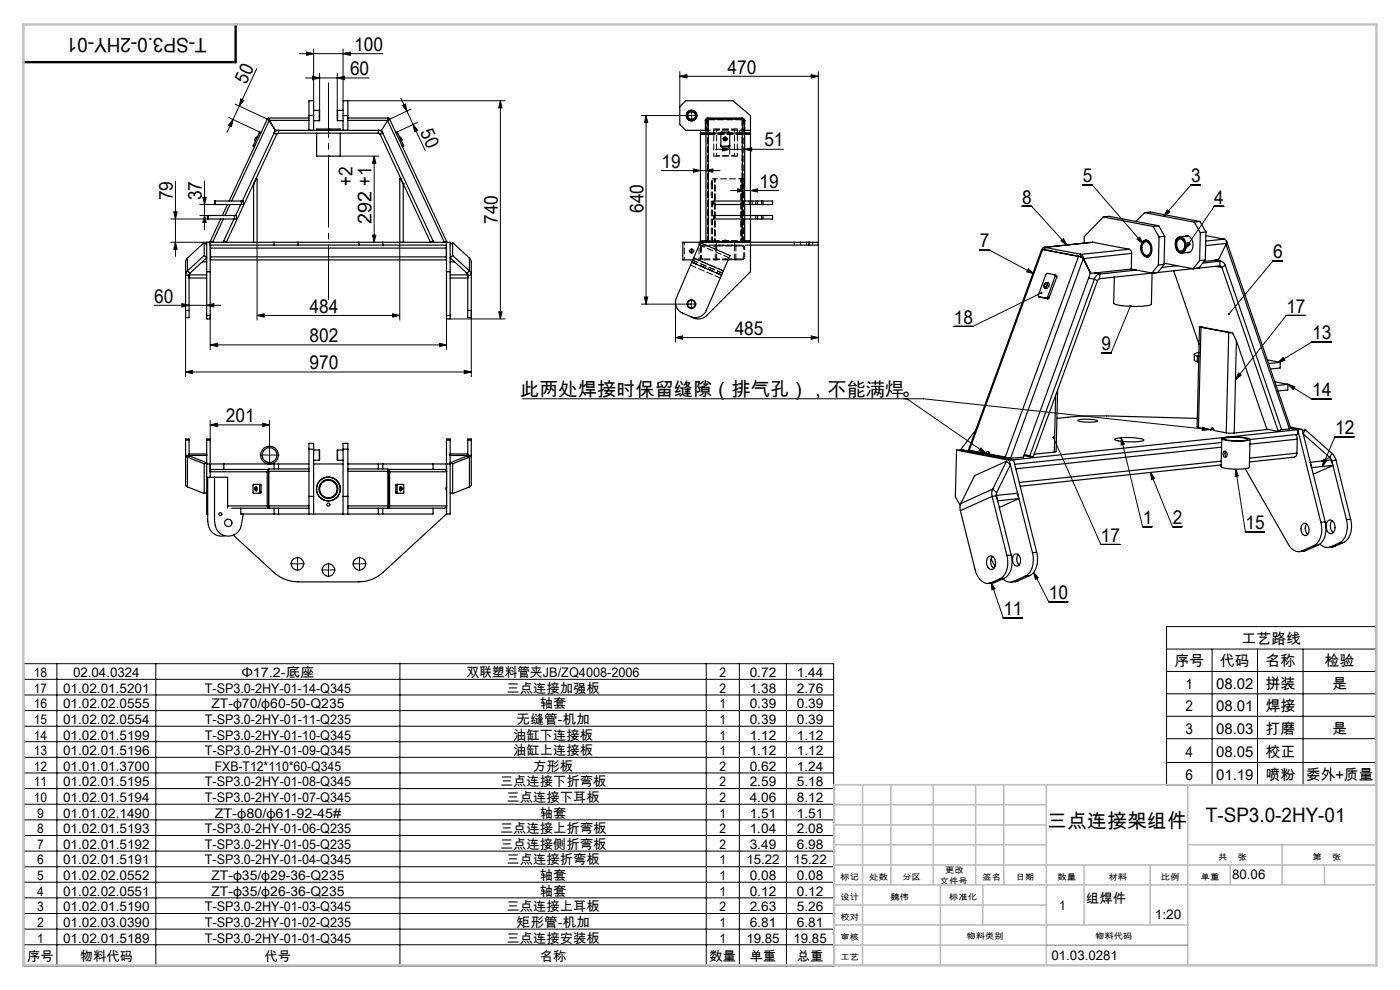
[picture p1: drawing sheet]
<svg xmlns="http://www.w3.org/2000/svg" width="297mm" height="210mm" viewBox="0 0 297 210" stroke-linecap="round" stroke-linejoin="round" font-family="sans-serif">
<g fill="none" stroke="#000" stroke-width=".21">
<path d="M54.5 14.6l-6.3 13.5M63.5 11.4h17.7M64.8 16.5h13.5M65.1 11l1.4 .4-1.4 .3zM66.3 16.2l1.5 .3-1.5 .4zM66.5 10.4v11M67.8 15.5v8M71.5 16.5l1.6-.3v.7zM71.5 15.5v8M72.8 11.4l1.5-.4v.7zM72.8 10.4v11M144.2 16.2l1.5-.4v.7z"/>
<path d="M144.2 15.2v7.4M144.2 16.2h29.4M172.1 15.8l1.5 .4-1.5 .3zM173.6 15.2v36.2M37.2 38.4v16M43.4 38.4v10.3M48.5 24.9l6.6 3.1M49.4 25.4l-.3 1.5-.6-.3zM49.9 22.1l6.8 3.2M51.1 21l.6 .3-.9 1.2zM72.2 33.1h8.2M73.8 21.4h33.3"/>
<path d="M79.4 33.1v18.3M79.4 33.1l.3 1.5h-.7zM85.1 20.8l1.2 2.8M85.4 22.4l.6-.3 .3 1.5zM86.3 23.6l1.3 2.8M87.2 23.1l-4.5 2.2M87.6 26.4l1 1.2-.7 .3zM87.6 26.4l2.6 5.6M88.5 26l-4.3 2M106.2 21.4l.3 1.5h-.7zM106.2 21.4v46.3M136.1 24.5h10.8"/>
<path d="M137.1 24.5l.3 1.5h-.7zM137.1 24.5v40M140.3 36.2h12.5M146.7 24.4v.3M147.1 35.8l1.5 .4-1.5 .3zM149.8 36.2l1.4-.4v.7zM151.8 31.7h14.4M153.3 31.3l1.5 .4-1.5 .3zM154.8 30.8v1.9M158 31.7l1.5-.4v.7zM229.7 39.2h2l10.8 12.5M254.7 39.2h-2l-5.8 6.7"/>
<path d="M36.2 46.5h7.9M36.2 51.4h8.4M36.9 44.9h.7l-.4 1.6zM37.2 51.4l.4 1.5h-.7zM42.4 43.4h3.1M42.4 45.7h1.7M43 41.9h.7l-.3 1.5zM43.4 45.7l.3 1.5h-.7zM54.5 51.4v16.5M79 49.9h.7l-.3 1.5zM84.8 51.4v16.5M146.5 53.3h.4"/>
<path d="M146.7 53.1v.3M155 40.4h10.2M156.5 40.1l1.5 .3-1.5 .3zM159.2 40.4l1.5-.3v.6zM173.6 52v20.6M207.8 53h2l9.5 5.1M216.8 43.8h2.1l7.4 8.2M218.2 57l1.1 1.1-1.5-.4zM225.1 51.1l.5-.5 .7 1.4zM241.2 50.8l.6-.5 .7 1.4zM247.6 44.5l.5 .5-1.2 .9zM252 51.4l.5 .4-1.1 1z"/>
<path d="M259.6 43.8h-2l-6.2 9M272.1 55.4h-2.1l-9.3 11.2M32.7 64.8h14.1M38.6 64.4l1.5 .4-1.5 .3zM39.4 78.9l1.5-.3v.7zM39.4 65.9v14M39.4 78.9h60.6M43.9 64.8l1.5-.4v.7zM44.6 73.2l1.5-.4v.7zM44.6 66.9v7.3M44.6 73.2h50.1M54.5 66.9l1.6-.3v.7z"/>
<path d="M54.5 66.9h30.3M83.3 66.6l1.5 .3-1.5 .4zM93.2 72.8l1.5 .4-1.5 .3zM94.7 66.9v7.3M95.5 67.7h11.6M98.5 78.6l1.5 .3-1.5 .4zM100 65.9v14M105.8 66.1h.7l-.3 1.6zM136.1 64.5h10.7M136.7 63h.7l-.3 1.5zM143.3 71.6l1.5-.3v.7zM143.3 64.1v8.5"/>
<path d="M143.3 71.6h30.3M146.6 64.3v.4M172.1 71.3l1.5 .3-1.5 .4zM220.9 62.1l-14.5 7.1h-4.1M239.8 64.9l-4.1 10h-2.1M262.7 79.1l.6 .5-1.2 .9zM271.1 76.9l1.1-1.1 .4 .6zM276.9 66.9h-4l-10.8 13.6M282.4 72.5h-4.1l-7.2 4.4M44.6 90.1l1.5-.3v.7zM44.6 89.1v4.2M44.6 90.1h12.6"/>
<path d="M55.7 89.8l1.5 .3-1.5 .4zM57 96.5h.3M57.2 89.1v5.4M57.2 96.4v.3M110.8 84.6h85.1l60.6 6.5M192.4 84.6l16.7 11.6M208.1 95l1 1.2-1.4-.6zM223.4 92.8l10.1 22.7h4.1M237.8 92.8l.7 1.4-.7 .2zM237.8 92.8l4.6 18.9h2M255.1 90.6l1.4 .5-1.5 .2zM262.1 99.5l.6 1.5-.7 .1z"/>
<path d="M262.1 99.5l2.1 13.3h4.1M273.2 81.5l1.5 .5-.4 .6zM273.2 81.5l5.1 3.2h4.1M280.8 97.4l.6 .3-.9 1.2zM287.3 92.6h-4.1l-2.7 6.3M62.9 119.6h.4M63.1 119.4v.4M76.1 119.6h.3M76.2 119.4v.4M244.1 100.2l.8 1.3-.6 .2zM244.1 100.2l4.6 11.5h2.1M69.5 120.9h.3"/>
<path d="M69.7 120.7v.4M210.3 123.6l.8 1.3-.7 .2zM210.3 123.6l2.5 7.4h4.1M219.3 121.4l1 1.2-.7 .3zM219.3 121.4l3.2 6.2h4M247.5 132.9h44.4v33.6h-44.4zM247.5 137.7h44.4M257.1 137.7v28.8M266.8 137.7v28.8M276.4 137.7v28.8M5 140.8h171.8v64.1h-171.8zM5 144.1h171.8"/>
<path d="M5 147.4h171.8M5 150.7h171.8M5 154h171.8M5 157.3h171.8M12.1 140.8v64.1M33.1 140.8v64.1M84.8 140.8v64.1M149.8 140.8v64.1M156.8 140.8v64.1M166.8 140.8v64.1M247.5 142.4h44.4M247.5 147.2h44.4"/>
<path d="M247.5 151.9h44.4M247.5 156.7h44.4M5 160.6h171.8M5 164h171.8M5 167.3h171.8M5 170.6h171.8M5 173.9h171.8M5 177.2h171.8M247.5 161.7h44.4M5 180.5h171.8M5 183.9h171.8M5 187.1h171.8"/>
<path d="M5 190.5h171.8M5 193.8h171.8M5 197.1h171.8M5 200.4h171.8"/>
</g>
<g fill="none" stroke="#000" stroke-width=".21" stroke-dasharray="15.2 1.3 1.3 1.3">
<path d="M146.4 24.5h-.7M146.7 24.2v-.7M146.7 24.8v.7M147 24.5h.8M146.4 53.2h-.2M146.7 52.9v-.2M146.7 53.6v.2M147 53.2h.3M146.4 64.5h-.8M146.7 64.2v-.8M146.7 64.8v.8M147 64.5h.7"/>
<path d="M56.9 96.5h-1.7M57.2 96.2v-1.7M57.2 96.8v1.8M57.5 96.5h1.7M62.8 119.6h-1.2M63.1 119.3v-1.2M63.1 119.9v1.2M63.4 119.6h1.2M76 119.6h-1.2M76.3 119.3v-1.2M76.3 119.9v1.2M76.6 119.6h1.1"/>
<path d="M69.4 120.9h-1.2M69.7 120.6v-1.2M69.7 121.2v1.2M70 120.9h1.2"/>
</g>
<path d="M69.7 63.6v-46" fill="none" stroke="#000" stroke-width=".21" stroke-dasharray="15.2 1.3 1.3 1.3" stroke-dashoffset="3.7"/>
<path d="M50 5.2v8h-45" fill="none" stroke="#000" stroke-width=".5"/>
<g fill="none" stroke="#c0c0c0" stroke-width=".35">
<path d="M177 179.2h45M177 175h45M177 170.7h45M183 166.5v38.2M189 166.5v21.2M198 166.5v21.2M207 166.5v21.2M213 166.5v21.2M222 166.5v38.3M252 179.2h40M252 166.5v38.3M272 179.2v8.5"/>
<path d="M292 166.5h-115v38.3M177 183.5h115M177 196.2h75M177 192h45M177 187.7h115M199.5 187.7v17.1M208.5 187.7v8.5M230 183.5v12.7M244 183.5v12.7M261 183.5v4.2M281 183.5v4.2M177 200.5h45"/>
</g>
<path d="M5 5.2h287v199.6h-287z" fill="none" stroke="#c0c0c0" stroke-width=".5"/>
<path d="M222 200.5h30" fill="none" stroke="#8000ff" stroke-width=".21"/>
<g fill="#000">
<path d="M66.3 16.2l1.5 .3-1.5 .4zM71.5 16.5l1.6-.3v.7z"/>
<path d="M49.4 25.4l-.3 1.5-.6-.3zM51.1 21l.6 .3-.9 1.2z"/>
<path d="M85.4 22.4l.6-.3 .3 1.5zM87.6 26.4l1 1.2-.7 .3z"/>
<path d="M43 41.9h.7l-.3 1.5zM43.4 45.7l.3 1.5h-.7zM36.9 44.9h.7l-.4 1.6zM37.2 51.4l.4 1.5h-.7zM79.4 33.1l.3 1.5h-.7zM79 49.9h.7l-.3 1.5z"/>
<path d="M39.4 78.9l1.5-.3v.7zM98.5 78.6l1.5 .3-1.5 .4z"/>
<path d="M38.6 64.4l1.5 .4-1.5 .3zM43.9 64.8l1.5-.4v.7zM44.6 73.2l1.5-.4v.7zM93.2 72.8l1.5 .4-1.5 .3zM65.1 11l1.4 .4-1.4 .3zM72.8 11.4l1.5-.4v.7zM156.5 40.1l1.5 .3-1.5 .3zM159.2 40.4l1.5-.3v.6zM153.3 31.3l1.5 .4-1.5 .3zM158 31.7l1.5-.4v.7zM144.2 16.2l1.5-.4v.7zM172.1 15.8l1.5 .4-1.5 .3zM44.6 90.1l1.5-.3v.7zM55.7 89.8l1.5 .3-1.5 .4z"/>
<path d="M54.5 66.9l1.6-.3v.7zM83.3 66.6l1.5 .3-1.5 .4z"/>
<path d="M105.8 66.1h.7l-.3 1.6zM106.2 21.4l.3 1.5h-.7zM136.7 63h.7l-.3 1.5zM137.1 24.5l.3 1.5h-.7z"/>
<path d="M172.1 71.3l1.5 .3-1.5 .4zM143.3 71.6l1.5-.3v.7zM149.8 36.2l1.4-.4v.7zM147.1 35.8l1.5 .4-1.5 .3z"/>
<path d="M210.3 123.6l.8 1.3-.7 .2zM219.3 121.4l1 1.2-.7 .3zM223.2 92.6a.24 .24 0 0 0 .1 .4 .24 .24 0 0 0 .4-.2 .24 .24 0 0 0-.4-.2l.1 .2-.1-.2zM262.1 99.5l.6 1.5-.7 .1zM247.6 44.5l.5 .5-1.2 .9zM252 51.4l.5 .4-1.1 1zM241.2 50.8l.6-.5 .7 1.4zM239.6 64.7a.23 .23 0 0 0 .1 .4 .23 .23 0 0 0 .3-.1 .23 .23 0 0 0-.1-.3l-.1 .2 .1-.2zM225.1 51.1l.5-.5 .7 1.4zM218.2 57l1.1 1.1-1.5-.4zM262.7 79.1l.6 .5-1.2 .9zM271.1 76.9l1.1-1.1 .4 .6zM273.2 81.5l1.5 .5-.4 .6zM244.1 100.2l.8 1.3-.6 .2zM237.8 92.8l.7 1.4-.7 .2zM220.8 61.9l-.1 .1a.24 .24 0 0 0 .2 .3 .24 .24 0 0 0 .3-.3l-.3 .1 .3-.1-.2-.1zM260.6 66.5l-.1 .2 .1 .1 .1-.2-.1 .2a.23 .23 0 0 0 .3-.2 .23 .23 0 0 0-.3-.1zM280.8 97.4l.6 .3-.9 1.2zM208.1 95l1 1.2-1.4-.6zM255.1 90.6l1.4 .5-1.5 .2z"/>
</g>
<g fill="none" stroke="#000" stroke-width=".25">
<path d="M53.8 30.8l-.1 .2 .3 .1M53.8 30.8l.2 .2M53.8 39h.1M53.8 39v12.4M54.3 38h.1M54.3 38l-.5 1M54.3 38h.2v13.4M54.6 29.1a.52 .52 0 0 0-.5 .6l.1 .2M55 28.2l-1.2 2.6M55 28.2l.3 .1M55.4 28.1l-.3-.1-.1 .2M56.7 25.3l.4 .3"/>
<path d="M57 25v.4M57 25l.1 .5M57 25.4v.1M57 25.4h.1M57 25h8.5M57.1 25.5h.1M57.1 25.5v.1M57.1 25.5h8.4M57.1 25.6h.1M57.1 25.6l-.4-.3-8.1 17.3M57.1 25.6l-8 17M57.1 25.6l1.3 2"/>
<path d="M58.1 28.2a.96 .96 0 0 1 1-.6v.6M58.1 28.2l-6.7 14.4M58.1 28.2l.6 .3M58.4 27.6h22.5M58.4 27.6l-.3 .6M58.7 28.5l-10.7 22.8M59.1 28.2l-.4 .3M59.1 28.2h21.2M65.5 27.6v-6.2h1v6.2M65.5 24.5h1M66.5 25.6h1.2M66.5 23.4h1.2"/>
<path d="M67.2 28.2v4.9h5v-4.9M67.2 27.6v-.2h5v.2M67.7 23.4v2.2M71.6 23.4v2.2M71.6 25.6h1.2M71.6 23.4h1.2M72.8 27.6v-6.2h1v6.2M72.8 24.5h1M73.8 25.5h8.5M73.8 25h8.5M80.3 28.2l.3 .3M80.3 28.2v-.6a.96 .96 0 0 1 .9 .6"/>
<path d="M80.6 28.5l10.7 22.8M80.9 27.6l.3 .6M81.2 28.2l-.6 .3M81.2 28.2l10.7 22.9M82.2 25.6l-1.3 2M82.2 25.6h.1M82.2 25.6l12.1 25.8M82.3 25.5h.1M82.3 25.5l-.1 .1M82.3 25v.4M82.3 25v.5M82.3 25.4v.1"/>
<path d="M82.3 25.4h.1M82.6 25.3l-.4 .3M82.6 25.3h.1M82.7 25.3l-.5 .3M82.7 25.3l12.1 26-.5 .1M84 28.1l.2-.1 .1 .2M84.3 28.2l-.2 .1M84.3 28.2l1.3 2.6M84.8 29.1l.2 .1 .3 .5-.2 .2M85 38l.5 1M85 38h-.2v13.4M85 38h.1"/>
<path d="M85.5 39h.1M85.5 39v12.4M85.6 30.8l.1 .2-.3 .1M85.6 30.8l-.3 .2M148.6 27.6v.6M148.6 28.2h1.2M148.6 28.2v23.1h1.2M149.6 25.5v.1M149.6 25.6h.2M149.6 25.5h.2M149.6 25.6v2M149.8 27.6h-4.3l-1.3-1.2v-3.8l1.3-1.2h10l3.7 3.1v3.1"/>
<path d="M150.1 25l-.3 .2-.2 .3M150.1 25h.1M150.1 25v.3M150.2 25h7.2M150.2 25l.1 26.4M152.9 30.8l.2 .2M153.1 31.1l-.2-.1 .1-3h1.7l.1 .1v2.9l-.2 .1M153.1 31v.1M153.1 31h1.5M153.1 31.1h1.5M153.6 29.5h.5M154.6 31v.1"/>
<path d="M154.8 30.8l-.2 .2M157.4 25h.1M157.4 25v.3M157.5 25l.3 .2 .2 .4M157.5 25v17.6M158 25.6l-.4-.3h-7.5l-.3 .2v25.9l.5-.2M158 27.6h1.2M158 28.2h1.2M158 25.6v17M159.2 27.6v.6M159.2 28.2v14.4M39.8 54.7l-.4 .7v10.5"/>
<path d="M39.8 57.5l-.4 .5v.4h.7l.2-.4M39.8 54.7v2.8M39.8 57.5l.5 .5M40.1 59h3.8M42.9 55.6h1M43.3 54.2l.6 .5-3.6 3.3M43.3 51.5v2.7M43.3 51.5l.6 .5M43.3 54.2l-3.5 3.3M43.3 51.5l-3.5 3.2M43.9 58.3h-3.8v7.6M43.9 57.6h.7"/>
<path d="M44.2 46.5h5.5M44.2 45.7h5.5M44.2 45.7v.8M44.2 45.7h-.1v.8h.1M44.6 51.3l.5 .1M44.6 51.4v15.5M44.6 51.3h.1M44.6 52h13.5M44.6 51.3l.3 .1zM44.7 54.5v.6h50v-.6M44.7 52v.6M44.7 54.5h50"/>
<path d="M44.7 52.6h50M44.7 52.6v1.9M45.1 51.4h.1M45.6 43.4h5.6M45.6 42.6h5.6M45.6 42.6v.8M45.6 42.6h-.1v.8h.1M46.8 46.5l-2.2 4.8M47.4 46.5l-2.3 4.9M47.5 51.1l-.2 .3M47.5 51.1l.5 .2M48 51.3v.1"/>
<path d="M48.3 43.4l-1.1 2.3M48.8 43.4l-1.1 2.3M49.6 46.5l-2.1 4.6M49.7 45.7v.8M49.7 45.7h.5v.8h-.5M51.1 43.4l-1.1 2.3M51.2 42.6v.8M51.2 42.6h.4v.8h-.4M58.1 51.4h5.1M58.1 52h5.1M58.1 51.4h-14.2v15.5M58.1 51.4v.6"/>
<path d="M63.2 51.4h12.9M63.2 51.4v.6M63.2 52h12.9M76.1 51.4h5.1M76.1 52h5.1M76.1 51.4v.6M81.2 51.4h14.3v15.5M81.2 52h13.5M81.2 51.4v.6M91.3 51.3v.1M91.9 51.1l.1 .3M91.9 51.1l-.6 .2"/>
<path d="M94.3 51.4h.1M94.7 52v.6M94.7 52.6v1.9M94.7 51.3l-.2 .1M94.7 57.6h.8M94.7 51.4v15.5M95.5 58.3h3.7v7.6M95.5 55.6h.9M95.5 59h3.7M96 54.2l-.5 .5 3.6 3.3M96 54.2l3.6 3.3M96 51.5v2.7"/>
<path d="M96 51.5l3.6 3.2M96 51.5l-.5 .5M99.6 57.5l.4 .9h-.8l-.1-.4M99.6 54.7l.4 .8v10.4M99.6 57.5l-.5 .5M99.6 54.7v2.8M146.8 55.6l-3.3 7.5a2.48 2.48 0 0 0 1.3 3.3l1.7 .8M146.8 55.6l6.3 2.8M147.1 54.7l-.3 .9M147.1 54.7l6.4 2.8M148.6 51.5l6.3 2.7-1.4 3.3M148.6 51.5l-1.5 3.2"/>
<path d="M148.6 51.4h-3.7v3.7h2.1M148.6 51.4h23M148.6 51.4v.1M148.6 51.1h1.2M150.2 51.4h-.1M150.3 51.2h3.2M150.3 51.2v.2M150.3 51.4h7.1M150.9 51.4h.1M151.1 51.4h.1M151.6 51.4h.1M153.1 58.4l-3.3 7.5a2.48 2.48 0 0 1-3.3 1.3"/>
<path d="M153.5 57.5l-.4 .9M153.5 51.2l.1-.1a.31 .31 0 0 1 .3-.2 .31 .31 0 0 1 .3 .3M153.5 51.2l.1 .1a.31 .31 0 0 1 .3-.2 .31 .31 0 0 1 .3 .3v-.2M154.1 51.3v.1M154.2 51.2h3.2M154.7 51.4h.1M157.2 51.4h.1M157.4 51.2l.6 .2M157.4 51.4h.1M157.4 51.2v.2M157.5 51.4h.1M157.5 43.4v2.3"/>
<path d="M157.5 46.5v4.9M158 51.4h.1M158 43.4v2.3M158 46.5v4.9M158 51.1h1.2M159.2 51.4v6.2l-9.3 9.3a2.6 2.6 0 0 1-3.4 .3M159.2 52h12.4M159.2 43.4v2.3M159.2 46.5v4.8h-1.2M160.7 42.6v.8M160.7 45.7v.8M161.6 45.7h2.3v.8h-2.3"/>
<path d="M161.6 42.6h2.3v.8h-2.3M161.6 45.7h-10.2v.8h10.2M161.6 42.6h-10.2v.8h10.2M161.6 42.6v.8M161.6 45.7v.8M171.6 51.4h2v.6h-2M171.6 51.4v.6M221.2 52.9h-.2l-15.6 42.6h.2M221.2 52.9l-15.6 42.6M221.2 52.9h.1M221.2 52.9l7.6 1.5M221.5 53h.1"/>
<path d="M221.5 52.5h.2M221.5 53h.2M221.5 52.5h-.2l-.2 .4M221.5 52.5v.5M221.7 52.5l7.5 1.4M221.7 52.5v.5M221.7 53l7.1 1.4M222.2 53.1h.2M223.7 58.3l-1.7-.2-1.8 4.5 .2 .3M223.7 58.3l.1 .3M223.8 58.3l.4 .2v.3M223.8 58.6l-1.6 4.4"/>
<path d="M223.8 58.6l.4 .2M224.2 58.8l-1.6 4.3M228.8 54.4l1 .5M228.8 54.4l-15.5 42.6M229.1 54.4h.1M229.2 53.9l.1 .1M229.2 53.9v.5M229.2 54.4v.1M229.2 54.5l.2 .1M229.3 54l.4 .2 .2 .6M229.3 54l-.1 .5M229.7 54.8h.2"/>
<path d="M229.8 54.9l-15.4 42.3-1.1-.2M229.8 54.9h.1M229.9 54.8v.2M229.9 55l1.5 3M229.9 55h-.1l1.5 3M230.9 59l1.3 .2M231.3 58l-14.2 39-2.7 .2-.8-.1M231.3 58h.1M231.7 51.4h.1M231.8 51.4l-10.4 1.1M231.8 51.4l7.8 1.5M232.2 59.2l-13.7 37.5"/>
<path d="M232.2 59.2l.6 .3M232.2 57.9l1.1 .2M232.8 59.5l-13.7 37.5M233.3 59.1l-.5 .4M233.3 58.1a1.39 1.39 0 0 0-1.1 1.1M233.3 58.1v1M234.1 46l10.5 2M234.1 46l-4.1 4.2v1.4M234.1 46l1.2-.1 10.5 2M239.6 52.9l.4 .4 .1 .5M239.6 52.9l-10.3 1.1M240 57.1l-8.6 .9"/>
<path d="M240 57.1l4.4 .8M240.1 53.8l-10.2 1M240.1 53.8l-.1 3.3M241.1 57.3l-7.8 .8M242.2 52h.1M242.4 53.7a1.01 1.01 0 0 0 1.5 .5M242.4 53.6v.1M242.6 51.1a1.35 1.35 0 0 1 1.8 1.5 1.44 1.44 0 0 1-1.3 1.9 2.2 2.2 0 0 1-.5-3.4zM242.6 51.5a1.01 1.01 0 0 1 1.5 .9 1.16 1.16 0 0 1-1.1 1.7 1.87 1.87 0 0 1-.4-2.6zM242.7 51.2a1.14 1.14 0 0 1 1.5 1.1 1.45 1.45 0 0 1-1 2.1 1.95 1.95 0 0 1-.5-3.2zM242.8 45.1l10.6 2M242.8 45.1l-1.8 1.9"/>
<path d="M242.8 45.1l1.2-.1 10.6 2M243.1 51h.2M243.6 51.1a.96 .96 0 0 0-1.4 .9M243.7 54.4l-.2 .1M244.4 57.9l-.1 6.6a5.7 5.7 0 0 1-3.5 .5 9.5 9.5 0 0 1-4.5-.7l.1-5.5M244.6 48l1.3 2.3M245.7 56.2l-1.3 1.7M245.8 47.9l1.3 2.2M245.8 47.9l-1.2 .1M245.9 50.3l-.2 5.9M246.9 56.1l-1.2 .1M246.9 56.1l-1.3 1.7-1.2 .1"/>
<path d="M247 55.8l6.1 1.2M247.1 50.1l-1.2 .2M247.1 50.1l-.2 6M249 57.5l5.4 15.6M249.4 51.3a1.04 1.04 0 0 1 1-1.1 1.04 1.04 0 0 1 1.1 1 1.68 1.68 0 0 1-.9 2.5 1.26 1.26 0 0 1-1-.8M249.8 50.5a1.09 1.09 0 0 1 1.6 1 1.44 1.44 0 0 1-1.1 2.1 2.01 2.01 0 0 1-.5-3.1zM249.8 56.4l-3.3 .3M249.8 50.8a.93 .93 0 0 1 1.1 0 .93 .93 0 0 1 .4 .9 1.08 1.08 0 0 1-.1 1.1 1.08 1.08 0 0 1-1 .5 1.85 1.85 0 0 1-.4-2.5zM251.1 51.2a.76 .76 0 0 0-.9-.5 .76 .76 0 0 0-.5 .9 1.17 1.17 0 0 0 1.1 1.6l.5-.6M251.5 50.1a1.29 1.29 0 0 1 1.5 1.3 1.67 1.67 0 0 1-1 2.2h-.2M252 50.1l-1.7 .1M252.4 53.5l-1.7 .2"/>
<path d="M253.4 47.1l1.2 2.2M254.5 55.3l-1.4 1.7M254.6 47l1.2 2.2M254.6 47l-1.2 .1M254.6 49.3l-.1 6M255.7 55.2l-1.2 .1M255.7 55.2l-1.4 1.7-1.2 .1M255.8 50l4 .7M255.8 49.2l-1.2 .1M255.8 49.2l-.1 6M257.7 55.2l1.1 .2M257.8 55.2l1.3 .2"/>
<path d="M257.9 56.5l1.3 .3M258.1 55.2v.1M258.4 55.1v.2M258.8 56.4l.4 .4M258.8 56.4l-25.5 2.7M258.8 55.4a1.18 1.18 0 0 1 1.1 .9M258.8 55.4v1M258.8 55.4l-3.6 .4M259.2 56.8l12 34.7M259.8 50.7l.3 .3 .1 .6M259.8 50.7l-4 .4M259.9 56.3l-.7 .5"/>
<path d="M259.9 56.3l12 34.7-.7 .5M260.1 51.8l13.4 39.2M260.1 51.1l.1 .3M260.2 51.6l-1.7 3.5-3.1 .3M260.2 51.6l-4.4 .5M260.2 51.2l13.6 39.5-.3 .3M39.4 65.9v1.5h.7v-1.5M39.4 65.9h.7M43.9 66.9v.8h.7v-.8M43.9 66.9h.7M94.7 66.9v.8h.8v-.8M94.7 66.9h.8"/>
<path d="M99.2 65.9v1.5h.8v-1.5M99.2 65.9h.8M220.3 62.9l.4 .2M220.4 62.9l1.5 .3M220.4 62.9l.3 .2M220.7 63.1h.1M220.7 63.1l1.6 .3M221.7 61.2a.68 .68 0 0 1-.1-1 .68 .68 0 0 1 .9-.1 .8 .8 0 0 1-.8 1.1M221.8 60.2a.29 .29 0 0 1 .4 .1 .29 .29 0 0 1-.2 .4 .31 .31 0 0 1-.5-.1 .31 .31 0 0 1 .3-.4zM221.8 60.1a.37 .37 0 0 1 .5 .2 .37 .37 0 0 1-.3 .5 .33 .33 0 0 1-.5 .1 .33 .33 0 0 1 0-.5zM221.9 63.2l.4 .2M222.2 63l-.3 .2"/>
<path d="M222.2 63l.4 .1M222.6 63.1l-.3 .3M253.4 75.2v1.2l.6 .3M254 76.7l.3 .1M254 75.5l.3 .1M254 75.5v1.2M254.4 74.8h-.2a.66 .66 0 0 0-.8 .4l.6 .3M254.5 69.3l.3 .1M254.5 69.3l-.5 21.2 .2 .2M254.5 69.3h.1M254.8 69.4l-.6 21.3M254.8 69.4l5.9 1.1"/>
<path d="M254.8 69.4h.3M255 69.4h.1M255.1 69.4l5.8 1.1M260.7 70.5l.8 .2M260.7 70.5l-.6 21.3M260.9 70.5h.2M260.9 70.5h-.2M261.5 70.7l.8 1.6M261.5 70.6v.1M261.6 70.9h.1M262.3 72.3l-.5 19.6M262.3 72.3l6.5 18.8-7 .8"/>
<path d="M268.9 76.3l2.7 .6M271.6 76.9l-2.5 .2M271.6 76.9v1.2l-2.1 .2M39.4 93.3v9.7l.4 .3M39.4 93.3v-.2h.7v.2M39.4 93.3h.7M39.8 97v6.3M39.8 97l3.5 1.4M40.1 93.3v3.3h3.8M40.1 96.3h3.8M40.3 96.8l-.2-.2h-.7l.4 .4M40.3 96.8l3.6 1.4-.6 .2"/>
<path d="M40.3 96.8l-.5 .2M43.3 98.4v6.3M43.9 93.3v-.2h.7v.2M43.9 93.3v15.7h.2M43.9 93.3h.7M43.9 98.4h14.2M44.6 93.3v6.6M47.5 98.4v1.2M57 100v7.3M57 100h8.5M57 100v.1M58.1 98.4h1"/>
<path d="M58.1 98.4v1.1M59.1 98.4v1.1M59.1 98.4h6.4M65.5 99.5h-8.5v.5M65.5 95.3h1M66.5 97.6h1.2M66.5 95.5h1.2M66.5 98.4h6.3M67.7 95.5v2.1M71.6 95.5v2.1M71.6 97.6h1.2M71.6 95.5h1.2"/>
<path d="M72.8 95.3h1M73.8 99.5h8.5v.5M73.8 98.4h6.5M73.8 100h8.5M80.3 98.4h.9M80.3 98.4v1.1M81.2 98.4v1.1M81.2 98.4h14.3M82.3 100v.1M82.3 100l.1 .1M91.9 98.4v1.2M94.7 93.3v-.2h.8v.2"/>
<path d="M94.7 93.3v6.6M94.7 93.3h.8M95.5 93.3v15.7h-.8M95.5 96.3h3.7M96 98.4v6.3M99.1 96.8l.1-.2h.8l-.4 .4M99.1 96.8l-3.6 1.4 .5 .2M99.1 96.8l.5 .2M99.2 93.3v-.2h.8v.2M99.2 93.3v3.3h-3.7M99.2 93.3h.8M99.6 97v6.3"/>
<path d="M99.6 97l-3.6 1.4M100 93.3v9.6l-.4 .4M202.9 95.5l-.2 9.9 1 1.8M202.9 95.5l11.2 2.1M203.8 95.4l-.9 .1M203.8 95.4l11.2 2.1M205.5 95.5l.4 .2M205.5 95.5h.1M205.6 95.5h.1M205.6 95.5l.4 .2M205.7 95.5l3.4 .7M205.7 95.5l.3 .2"/>
<path d="M206 95.7h.1M206 95.7l3.5 .6M207 91.2l-3.2 4.2M209.1 96.2a.36 .36 0 0 1 .5-.4 .36 .36 0 0 1 .2 .5M209.1 96.2l.4 .1M209.8 96.3l3.8 .8M209.8 95.9l-.3 .4M209.8 96.3l3.5 .7M213.3 97l.3 .1M213.5 97.9l-2.9 5.8M213.5 97.9l.8 .7-2.9 5.9M213.5 97.9l-6.7 3-3 5.9"/>
<path d="M214.1 97.6l4.9 19.7M215 97.5l-.9 .1M215 97.5l4.9 19.6M217.2 96.7l1.9 .3M217.3 96.4l1.2 .3M218.5 96.7l.6 .3M223.7 95.9l-4.3 .4M223.9 83.9l-.2 12M224.2 88.8l6.5-.6 23.3 .6M224.4 82.7l-.4 13.1-.3 .1M228.7 89.1a7.3 7.3 0 0 1 4.1 .2 7.8 7.8 0 0 1-4.2-.1zM236.5 93.1a12.1 12.1 0 0 1 6.1 .2 .56 .56 0 0 1-.7 .3l-.2 .1a11.7 11.7 0 0 1-5.2-.5z"/>
<path d="M254.2 90.7l2.7 .5M256.9 91.2a.37 .37 0 0 1 .4-.4 .37 .37 0 0 1 .2 .5l2.6 .5M257.3 90.8l-.1 .3-.3 .1M259 98.6l-42.6 4.5M259.1 97.8l-42.9 4.5M259.2 93.9l-43.9 4.6M259.2 94.9l-43.7 4.5M259.2 93a11.7 11.7 0 0 1 5.9 .2 .57 .57 0 0 1-.7 .3 12.3 12.3 0 0 1-5.2-.4zM259.2 93.1l-.2 5.9a11.1 11.1 0 0 0 6 .2l.2-6M259.6 95.7a.62 .62 0 0 1 .7 .6 .62 .62 0 0 1-.5 .7l-.3-.7zM259.7 93a9.5 9.5 0 0 1 5 .2 9.1 9.1 0 0 1-5-.1zM260 95.7l-.1 .6 .2 .6"/>
<path d="M260.1 91.8l1.7 .1M264.2 99.4l9.1 16.1a2.32 2.32 0 0 0 2.9 1.4M268.7 91l2.5 .5M270.4 81l2.8 .5M273.2 81.5l-2.5 .3M273.2 81.5v1.2l-2.1 .2M273.5 91l-1.9 .2M273.5 91h.1M273.8 90.9l1.5 .2M273.8 90.6l2.4 .5M274.8 92.2l.3 .4 .1 .6M275.1 96.1l-.2 .7-.3 .2-9.5 1"/>
<path d="M275.1 96.1l-10 1.1M275.2 93.2l-.1 2.9M275.2 93.2l-10.1 1M275.3 91.1l4.9 19.7M275.3 91.1l-60.3 6.4M275.3 91.1v1l-10.1 1.1M276.2 91.1h-.9M276.2 91.1l4.9 19.6M276.9 91.1l-.5 .9 5.7 5M276.9 91.1l5.6 5.1M276.9 91.1l-.6 .3M282.1 97l.4 .7"/>
<path d="M282.1 97l-1.7 .8M282.5 97.6l-4.5 .5 .2 1.1 4.6-.5M282.5 97.7l.3 1M282.5 97.7l3.1 12.5M282.5 96.2l.5 .4 .4 1M282.5 96.2l-.4 .8M282.8 98.7l-4.2 1.9M283.4 97.6l-.9 .1M283.4 97.6l3.1 12.5M39.8 103.3l3.5 1.4M43.9 104.5l-.6 .2M44.6 100.1l.1-.4 .3-.1h12l-.3 .5v7.1"/>
<path d="M44.6 100.1v1.1M44.6 100.1h12.4M45.5 101.2v9.3l.1 .9a2.81 2.81 0 0 0 2.8 2.3 2.81 2.81 0 0 0 2.8-2.3l.4-2.4M48.3 107.8v-6.6h-4.2v9.3l.1 .9a2.8 2.8 0 0 0 3.5 2.2M48.3 107.3h17.2M49.1 107.8h16.4M51.1 107.8v1.2h7M54.1 103.6v.1M54.1 103.5l.1-.1a.25 .25 0 0 1 .2 .3 .25 .25 0 0 1-.3 .2zM54.2 103.4l.1 .2v.3l-.2-.1zM54.4 103.2l-.3 .3M54.4 103.2a.48 .48 0 0 1 .2 .5 .48 .48 0 0 1-.3 .4l-.2-.2"/>
<path d="M55 102.8l.1 .1M55.1 104.4l-.1 .2M55.1 102.9h.3M55.1 104.4h.3M55.1 102.9v1.5M55.4 102.9v-.1h-1.7v1.8h1.6l.1-.2M55.4 102.9v1.5M56.7 107.2l.1 .4 .3 .2-.1-.5M56.7 100.1h.3M56.7 107.2h.3M57 107.3h.1M57 107.2v.1"/>
<path d="M57 100.1v7.1M58.1 109h1M58.1 107.8v1.2M59.1 107.8v1.2M59.1 109h21.2M65.5 109v-15h1v15M65.5 105.3h1M72.8 109v-15h1v15M72.8 105.3h1M73.8 107.3h21M80.3 109h.9M80.3 107.8v1.2"/>
<path d="M81.2 107.8v1.2M82.3 107.2v.1M82.4 107.3h-.1M82.4 107.2v.1M82.4 100.1v7.1M82.4 100.1h12.4M82.4 100.1h.3M82.4 107.2h.3M82.7 107.2l-.2 .4-.2 .2v-.5M84 102.9v-.1h1.7l-.1 1.8h-1.6v-.2M84 102.9h.2M84 104.4h.2"/>
<path d="M84 102.9v1.5M84.2 104.4l.1 .2M84.2 102.9v1.5M84.3 102.8l-.1 .1M85.1 103.4l.2 .2-.2 .4-.1-.2zM85.1 103.5l.1 .1v.3l-.2-.1zM85.2 103.5l-.1-.2a.29 .29 0 0 0-.4 .1 .29 .29 0 0 0 .1 .4v.1a.28 .28 0 0 0 .4 .1 .28 .28 0 0 0 0-.4M91.9 107.8v1.2h-10.7M94.7 109l-13.5 12.5a7.6 7.6 0 0 1-5.1 1.9h-12.9a7.7 7.7 0 0 1-5.1-1.9l-8.6-8M94.7 103.4v.6M94.7 107.4v1.6M94.8 100.1l-.2-.4-.2-.1h-12.1l.4 .5v7.1"/>
<path d="M94.8 107.3l-.2 .4-.3 .1h-20.5M94.8 100.1v3.3l-.2 .1 .2 .5v3.3M95.5 104.5l.5 .2M99.6 103.3l-3.6 1.4M203.7 108.3l3.2 12.6a3.2 3.2 0 0 0 2.9 2.8l.5-.1M203.8 106.8l-.1 .5v1M209.5 118.2a.93 .93 0 0 1 1.2-.2 .93 .93 0 0 1 .4 1.1 1.22 1.22 0 0 1-.9 1.7 1.72 1.72 0 0 1-.7-2.6zM210.3 118.6l.8 1.5M210.5 105.3l-6.8 3M210.5 105.3l3.1 12.5M210.6 118a1.84 1.84 0 0 0 .2 2.6M210.6 103.7l-.2 .8 .1 .8"/>
<path d="M210.6 103.7l.8 .8M210.6 103.7l-6.8 3.1M211.4 105.2l-.9 .1M211.4 105.2l3.1 12.5M211.4 104.5v.7M213.6 117.8a4.6 4.6 0 0 1-1.2 4.9l-.3 .1M214.5 117.7a4.3 4.3 0 0 1-1.5 5M214.5 117.7l-.9 .1M215.2 117.6a1.03 1.03 0 0 1 1.1 .3 1.03 1.03 0 0 1 .2 1 .84 .84 0 0 1-.6 1.2 .84 .84 0 0 1-1-.8 1.67 1.67 0 0 1 .3-1.7zM215.9 104.6l-4.6 .5 .3 1.1 4.5-.4-4.1 1.9M216 117.6a1.64 1.64 0 0 0 .2 2.2M219 117.3a4.3 4.3 0 0 1-1.5 4.9"/>
<path d="M219.9 117.1a4.6 4.6 0 0 1-1.2 4.9l-.3 .1M219.9 117.1l-.9 .2M276.3 111.3a.85 .85 0 0 1 .9-.1 .85 .85 0 0 1 .5 .8 1.01 1.01 0 0 1-.1 1.1 1.01 1.01 0 0 1-1 .4 1.63 1.63 0 0 1-.3-2.2zM277.1 116.8l-1.4 .2M277.1 116.8l-.9 .1M277.2 111.2a1.7 1.7 0 0 0 .2 2.2M278.7 115.7l-2.5 1.2M279.6 115.6l-.9 .1M279.6 115.6l-2.5 1.2M280 115.4a2.06 2.06 0 0 0 2.3 .6M280.2 110.8a4.3 4.3 0 0 1-1.5 4.9M281.1 110.7a4.3 4.3 0 0 1-1.5 4.9"/>
<path d="M281.1 110.7l-.9 .1M281.7 110.5a1.13 1.13 0 0 1 1.2 .2 1.13 1.13 0 0 1 .3 1.2 .9 .9 0 0 1-.5 1.2 .9 .9 0 0 1-1.1-.5 1.92 1.92 0 0 1 .1-2.1zM282.6 110.4a1.91 1.91 0 0 0 .3 2.6M283.2 115.9l-1.4 .2M283.2 115.9l-.9 .1M284.1 115.2l-1.8 .8M285 115.1l-.9 .1M285 115.1l-1.8 .8M285.6 110.2a4.3 4.3 0 0 1-1.5 5M286.5 110.1a4.5 4.5 0 0 1-1.2 4.8l-.3 .2M286.5 110.1l-.9 .1M211.2 123.5l-1.5 .2"/>
<path d="M211.2 123.5l-.9 .1M212.1 122.8l-1.8 .8M212.8 122.8a2.01 2.01 0 0 0 2.2 .5M213 122.7l-.9 .1M213 122.7l-1.8 .8M215.9 123.3l-1.4 .2M215.9 123.3h-.9M217.5 122.2l-2.5 1.1M218.4 122.1l-.9 .1M218.4 122.1l-2.5 1.2"/>
<circle cx="146.7" cy="24.5" r=".87"/>
<circle cx="146.7" cy="24.5" r=".8"/>
<circle cx="146.7" cy="24.5" r="1.13"/>
<circle cx="146.7" cy="24.5" r="1.09"/>
<circle cx="146.7" cy="24.5" r="1.03"/>
<circle cx="153.8" cy="29.4" r=".31"/>
<circle cx="153.9" cy="29.4" r=".25"/>
<circle cx="153.9" cy="29.5" r=".42"/>
<circle cx="146.7" cy="53.3" r=".41"/>
<circle cx="146.7" cy="64.5" r=".8"/>
<circle cx="146.7" cy="64.5" r=".9"/>
<circle cx="57.2" cy="96.5" r="1.57"/>
<circle cx="57.2" cy="96.5" r="1.88"/>
<circle cx="46.7" cy="109.1" r=".32"/>
<circle cx="48.4" cy="110.9" r=".78"/>
<circle cx="63.1" cy="119.6" r="1.32"/>
<circle cx="69.7" cy="107" r=".34"/>
<circle cx="69.7" cy="103.7" r="2.5"/>
<circle cx="69.7" cy="103.7" r="1.88"/>
<circle cx="69.7" cy="103.7" r="2.54"/>
<circle cx="69.7" cy="103.7" r="1.9"/>
<circle cx="69.7" cy="103.7" r="2"/>
<circle cx="76.3" cy="119.6" r="1.32"/>
<circle cx="69.7" cy="120.9" r="1.31"/>
</g>
<g fill="none" stroke="#000" stroke-width=".21" stroke-dasharray="1.3 .6">
<path d="M149.7 25.6h.3M149.8 27.6h.2M149.8 25.6h.2M149.8 25.5h.2M150 25.5l.2-.2M150 25.5v.1M150.1 25.6h-.3M150.1 25.6l.2-.2M150.1 27.6h-.3M150.2 25.3h.1M150.3 25.3h-.1M150.3 25.4l-.2 .2"/>
<path d="M150.3 25.4h.1M150.3 25.3h.1M150.3 25.4v-.1M150.3 25v.2M151.2 39h-.3M151.3 37.9h.4M151.3 37.9h-.2M151.4 27.6v.6M151.4 27.4h5M151.9 27.4l.1 .1M152 33l-.1 .1M152 33h.1"/>
<path d="M152.9 28.3l.2-.2M153.1 28v.1M153.1 31.1v-.1M153.1 28.1v-.1M153.4 29.4l.1-.1M153.6 29.6v-.1M153.6 29.4v.2M154.1 29.6v-.2M154.3 29.4h.1M154.6 28.1v-.1M154.6 31v.1M154.6 28v.1"/>
<path d="M154.6 28.1l.2 .2M155.8 27.5l.1-.1M155.9 33.1l-.1-.1M156.4 33.1h-5M156.5 28.2v-.6M156.9 27.6v.6M157.2 37.9h.4M157.4 25.3h.1M157.4 25v.3M157.4 25.4v-.1M157.5 25.3h.1M157.5 25.3l.2 .2"/>
<path d="M157.5 25.3h-.1M157.5 25.4l.2 .2M157.5 25.3v.1M157.5 25.4h-.1M157.6 28.2v-.6M157.6 37.9h.2M157.7 25.5h.3M157.7 25.6v-.1M157.7 25.6h.3M157.7 25.6l-.2-.2M157.7 27.6h.3M157.7 39h.3"/>
<path d="M158 25.6h-.3M158 27.6h-.3M148.6 52v-.6M148.6 55.1v-.6M148.6 52.6v-.6M149.8 51.4l.5-.2M149.8 51.4h.1M150 51.4h.1M150.1 51.4h.1M150.2 51.4l.1-.1M150.3 51.3v-.1M151.7 55.1h.1"/>
<path d="M151.7 52v.2M151.7 54.9v.2M151.8 52l-.1 .1M152 52v.1M152 51.4v.6M152 55.1h.1M152.7 54.9v.2M152.7 52v.2M153.9 55.1v-.2M153.9 52.2v-.2M155.8 52.1l.1-.1M155.9 55.1h-.1"/>
<path d="M155.9 52v-.6M156 55.1h.1M156.1 52.1l-.1-.1M156.1 52.2v-.2M156.1 55.1v-.2M157.4 51.3v-.1M157.5 51.2l.5 .2M157.5 51.4l-.1-.1M157.5 51.2h-.1M157.7 51.4h.1M168.5 51.4v.6M169.8 51.4v.6"/>
<path d="M171.1 52v-.6M171.6 51.4v.6M172.4 52v-.6"/>
</g>
<g fill="none" stroke="#000" stroke-width=".21" stroke-dasharray="1.3 .6" stroke-dashoffset=".4">
<path d="M154.1 29.5l-.2 .3-.3-.2M151.7 55.1h4.4M151.7 52.1h4.4M157.5 42.6v.8M157.5 45.7v.7M158 46.4v-.7M158 43.4v-.8M158.9 42.6v.8M159.2 46.4v-.7M159.2 43.4v-.8M159.6 43.4v-.8M160.3 45.7v.7"/>
<path d="M160.3 42.6v.8M161.6 46.4v-.7M161.6 43.4v-.8M161.9 46.4v-.7M161.9 43.4v-.8"/>
</g>
<path d="M153.1 28.1h1.5M147 55.1h1.6" fill="none" stroke="#000" stroke-width=".21" stroke-dasharray="1.3 .6" stroke-dashoffset=".8"/>
<path d="M150.9 39v12.3M151.2 39v12.3M157.7 51.4v-12.4" fill="none" stroke="#000" stroke-width=".21" stroke-dasharray="1.3 .6" stroke-dashoffset=".2"/>
<g fill="none" stroke="#000" stroke-width=".21" stroke-dasharray="1.3 .6" stroke-dashoffset=".6">
<path d="M147.6 24.5a.91 .91 0 0 0-1.3-.8 .91 .91 0 0 0-.1 1.5 .91 .91 0 0 0 1.4-.6v-.1M149.7 25.6v2M150 25.6v2M150.1 27.6h7.6M151.4 27.4v5.7M152 27.5h3.8M155.8 33h-3.8M156.4 33.1v-5.7M157.7 27.6v-2M158 27.6v-2M149.8 51.3h3.8M151.7 51.4v-13.5"/>
<path d="M151.7 51.3v-13.4M152.7 52.2h1.2M153.9 54.9h-1.2M153.9 55.1h-1.2M154.2 51.3h3.8M157.2 51.4v-13.5M157.2 51.3v-13.4"/>
</g>
<path d="M147.7 24.5a.97 .97 0 0 1-1.4 .9 .97 .97 0 0 1-.1-1.7 .97 .97 0 0 1 1.5 .6v.2M150.9 39l.2-1.1M151.2 39l.1-1.1M157.6 37.9l.1 1.1M157.8 37.9l.2 1.1M148.6 54.5a.63 .63 0 0 0 .6 .6M149.2 52a.63 .63 0 0 0-.6 .6M154.8 51.3a.31 .31 0 0 0-.3-.2 .31 .31 0 0 0-.4 .2M157.4 55.1a.63 .63 0 0 0 .6-.6M158 52.6a.63 .63 0 0 0-.6-.6" fill="none" stroke="#000" stroke-width=".21" stroke-dasharray="1.3 .6" stroke-dashoffset=".5"/>
<path d="M152 27.5v5.5M155.8 33v-5.5M157.2 37.9h-5.5M145.2 51.4v3.7M148.3 55.1v-3.7" fill="none" stroke="#000" stroke-width=".21" stroke-dasharray="1.3 .6" stroke-dashoffset=".7"/>
<g fill="none" stroke="#000" stroke-width=".21" stroke-dasharray="1.3 .6" stroke-dashoffset=".1">
<path d="M148.6 28.2h10.6M148.6 28.5h10.6M150.3 25.4v25.8M157.5 25.4v25.8M157.7 25.6v25.8M159.2 28.5h-10.6M146.5 56.2l6.3 2.8M146.8 55.6l6.3 2.7M146.9 55.2l6.4 2.7M148.6 52h10.6M150.1 51.4v-25.8M150.3 51.2v-25.8"/>
<path d="M151.7 52.1v3M152 52.1v3M153.1 58.3l-6.3-2.7M153.3 57.9l-6.4-2.7M153.5 57.5l-6.3-2.8M154.7 54.7l-6.3-2.8M155.8 55.1v-3M156.1 55.1v-3M157.5 51.2v-25.8"/>
</g>
<path d="M157.4 25.3h-7.1M157.4 25.4h-7.1M149.2 52.2h3.5M152.7 54.9h-3.5M152.7 55.1h-3.5M153.9 52.2h3.5M157.4 54.9h-3.5M157.4 55.1h-3.5" fill="none" stroke="#000" stroke-width=".21" stroke-dasharray="1.3 .6" stroke-dashoffset="-.1"/>
<path d="M150.3 25.3h-.4l-.1 .3M158 25.6l-.2-.3h-.3M158 28.2h-8.2M148.8 54.5l.1 .3 .3 .1M149.2 52.2l-.3 .1-.1 .3M149.8 51h8.2M157.4 54.9l.3-.1 .1-.3M157.8 52.6l-.1-.3-.3-.1" fill="none" stroke="#000" stroke-width=".21" stroke-dasharray="1.3 .6" stroke-dashoffset=".3"/>
<path d="M148.6 54.5v-1.9M148.8 54.5v-1.9M157.8 52.6v1.9M158 52.6v1.9" fill="none" stroke="#000" stroke-width=".21" stroke-dasharray="1.3 .6" stroke-dashoffset=".9"/>
<g font-size="4.2">
<text x="43.8" y="8" transform="rotate(-180 43.8 8)">T-SP3.0-2HY-01</text>
<text x="222.2" y="175.7">三点连接架组件</text>
<text x="255.8" y="174.3">T-SP3.0-2HY-01</text>
</g>
<g font-size="4.1">
<text x="75.2" y="10.8">100</text>
<text x="52.2" y="18" transform="rotate(-65 52.2 18)">50</text>
<text x="74.3" y="16">60</text>
<text x="154.3" y="15.6">470</text>
<text x="89" y="28" transform="rotate(65 89 28)">50</text>
<text x="140.3" y="35.6">19</text>
<text x="162.2" y="31.1">51</text>
<text x="74.8" y="39.4" transform="rotate(-90 74.8 39.4)">+2</text>
<text x="161.1" y="39.8">19</text>
<text x="229.7" y="38.6">5</text>
<text x="252.7" y="38.6">3</text>
<text x="36.7" y="42.5" transform="rotate(-90 36.7 42.5)">79</text>
<text x="42.8" y="42.5" transform="rotate(-90 42.8 42.5)">37</text>
<text x="78.8" y="47.5" transform="rotate(-90 78.8 47.5)">292 +1</text>
<text x="105.6" y="47.5" transform="rotate(-90 105.6 47.5)">740</text>
<text x="136.5" y="45.2" transform="rotate(-90 136.5 45.2)">640</text>
<text x="216.9" y="43.2">8</text>
<text x="257.6" y="43.2">4</text>
<text x="207.8" y="52.4">7</text>
<text x="270.1" y="54.8">6</text>
<text x="32.7" y="64.2">60</text>
<text x="65.7" y="66.3">484</text>
<text x="155.9" y="71">485</text>
<text x="202.4" y="68.6">18</text>
<text x="272.9" y="66.3">17</text>
<text x="278.4" y="71.9">13</text>
<text x="65.7" y="72.6">802</text>
<text x="233.7" y="74.3">9</text>
<text x="65.7" y="78.3">970</text>
<text x="47.9" y="89.5">201</text>
<text x="110.4" y="84">此两处焊接时保留缝隙（排气孔），不能满焊。</text>
<text x="278.4" y="84.1">14</text>
<text x="283.3" y="92">12</text>
<text x="242.4" y="111.1">1</text>
<text x="248.8" y="111.1">2</text>
<text x="264.2" y="112.2">15</text>
<text x="233.6" y="114.9">17</text>
<text x="212.9" y="130.5">11</text>
<text x="222.5" y="127">10</text>
</g>
<g font-size="3.2">
<text x="263.4" y="136.6">工艺路线</text>
<text x="249.1" y="141.4">序号</text>
<text x="258.8" y="141.4">代码</text>
<text x="268.5" y="141.4">名称</text>
<text x="281" y="141.4">检验</text>
<text x="251.5" y="146.1">1</text>
<text x="258" y="146.1">08.02</text>
<text x="268.5" y="146.1">拼装</text>
<text x="282.6" y="146.1">是</text>
<text x="251.5" y="150.9">2</text>
<text x="251.5" y="155.6">3</text>
<text x="258" y="150.9">08.01</text>
<text x="258" y="155.6">08.03</text>
<text x="268.5" y="150.9">焊接</text>
<text x="268.5" y="155.6">打磨</text>
<text x="282.6" y="155.6">是</text>
<text x="251.5" y="160.5">4</text>
<text x="258" y="160.5">08.05</text>
<text x="268.5" y="160.5">校正</text>
<text x="251.5" y="165.4">6</text>
<text x="258" y="165.4">01.19</text>
<text x="268.5" y="165.4">喷粉</text>
<text x="277.1" y="165.4">委外+质量</text>
</g>
<g font-size="2.8">
<text x="7.2" y="143.6">18</text>
<text x="15.5" y="143.6">02.04.0324</text>
<text x="51.2" y="143.6">Φ17.2-底座</text>
<text x="99" y="143.6">双联塑料管夹JB/ZQ4008-2006</text>
<text x="152.7" y="143.6">2</text>
<text x="159" y="143.6">0.72</text>
<text x="169" y="143.6">1.44</text>
<text x="7.2" y="146.9">17</text>
<text x="13.4" y="146.9">01.02.01.5201</text>
<text x="43.4" y="146.9">T-SP3.0-2HY-01-14-Q345</text>
<text x="107.5" y="146.9">三点连接加强板</text>
<text x="152.7" y="146.9">2</text>
<text x="159" y="146.9">1.38</text>
<text x="169" y="146.9">2.76</text>
<text x="7.2" y="150.2">16</text>
<text x="7.2" y="153.6">15</text>
<text x="13.4" y="150.2">01.02.02.0555</text>
<text x="13.4" y="153.6">01.02.02.0554</text>
<text x="43.4" y="153.6">T-SP3.0-2HY-01-11-Q235</text>
<text x="44.9" y="150.2">ZT-φ70/φ60-50-Q235</text>
<text x="109.6" y="153.6">无缝管-机加</text>
<text x="114.5" y="150.2">轴套</text>
<text x="152.7" y="150.2">1</text>
<text x="152.7" y="153.6">1</text>
<text x="159" y="150.2">0.39</text>
<text x="159" y="153.6">0.39</text>
<text x="169" y="150.2">0.39</text>
<text x="169" y="153.6">0.39</text>
<text x="7.2" y="156.9">14</text>
<text x="7.2" y="160.2">13</text>
<text x="13.4" y="156.9">01.02.01.5199</text>
<text x="13.4" y="160.2">01.02.01.5196</text>
<text x="43.4" y="156.9">T-SP3.0-2HY-01-10-Q345</text>
<text x="43.4" y="160.2">T-SP3.0-2HY-01-09-Q345</text>
<text x="108.9" y="156.9">油缸下连接板</text>
<text x="108.9" y="160.2">油缸上连接板</text>
<text x="152.7" y="156.9">1</text>
<text x="152.7" y="160.2">1</text>
<text x="159" y="156.9">1.12</text>
<text x="159" y="160.2">1.12</text>
<text x="169" y="156.9">1.12</text>
<text x="169" y="160.2">1.12</text>
<text x="7.2" y="163.5">12</text>
<text x="7.2" y="166.8">11</text>
<text x="13.4" y="163.5">01.01.01.3700</text>
<text x="13.4" y="166.8">01.02.01.5195</text>
<text x="43.4" y="166.8">T-SP3.0-2HY-01-08-Q345</text>
<text x="45.6" y="163.5">FXB-T12*110*60-Q345</text>
<text x="106.1" y="166.8">三点连接下折弯板</text>
<text x="113.1" y="163.5">方形板</text>
<text x="152.7" y="163.5">2</text>
<text x="152.7" y="166.8">2</text>
<text x="159" y="163.5">0.62</text>
<text x="159" y="166.8">2.59</text>
<text x="169" y="163.5">1.24</text>
<text x="169" y="166.8">5.18</text>
<text x="7.2" y="170.1">10</text>
<text x="7.9" y="173.4">9</text>
<text x="13.4" y="170.1">01.02.01.5194</text>
<text x="13.4" y="173.4">01.01.02.1490</text>
<text x="43.4" y="170.1">T-SP3.0-2HY-01-07-Q345</text>
<text x="45.6" y="173.4">ZT-φ80/φ61-92-45#</text>
<text x="107.5" y="170.1">三点连接下耳板</text>
<text x="114.5" y="173.4">轴套</text>
<text x="152.7" y="170.1">2</text>
<text x="152.7" y="173.4">1</text>
<text x="159" y="170.1">4.06</text>
<text x="159" y="173.4">1.51</text>
<text x="169" y="170.1">8.12</text>
<text x="169" y="173.4">1.51</text>
<text x="7.9" y="176.8">8</text>
<text x="13.4" y="176.8">01.02.01.5193</text>
<text x="43.4" y="176.8">T-SP3.0-2HY-01-06-Q235</text>
<text x="106.1" y="176.8">三点连接上折弯板</text>
<text x="152.7" y="176.8">2</text>
<text x="159" y="176.8">1.04</text>
<text x="169" y="176.8">2.08</text>
<text x="7.9" y="180.1">7</text>
<text x="7.9" y="183.4">6</text>
<text x="13.4" y="180.1">01.02.01.5192</text>
<text x="13.4" y="183.4">01.02.01.5191</text>
<text x="43.4" y="180.1">T-SP3.0-2HY-01-05-Q235</text>
<text x="43.4" y="183.4">T-SP3.0-2HY-01-04-Q345</text>
<text x="106.1" y="180.1">三点连接侧折弯板</text>
<text x="107.5" y="183.4">三点连接折弯板</text>
<text x="152.7" y="180.1">2</text>
<text x="152.7" y="183.4">1</text>
<text x="158.3" y="183.4">15.22</text>
<text x="159" y="180.1">3.49</text>
<text x="168.3" y="183.4">15.22</text>
<text x="169" y="180.1">6.98</text>
<text x="7.9" y="186.7">5</text>
<text x="7.9" y="190">4</text>
<text x="13.4" y="186.7">01.02.02.0552</text>
<text x="13.4" y="190">01.02.02.0551</text>
<text x="44.9" y="186.7">ZT-φ35/φ29-36-Q235</text>
<text x="44.9" y="190">ZT-φ35/φ26-36-Q235</text>
<text x="114.5" y="186.7">轴套</text>
<text x="114.5" y="190">轴套</text>
<text x="152.7" y="186.7">1</text>
<text x="152.7" y="190">1</text>
<text x="159" y="186.7">0.08</text>
<text x="159" y="190">0.12</text>
<text x="169" y="186.7">0.08</text>
<text x="169" y="190">0.12</text>
<text x="230.4" y="191.5">组焊件</text>
<text x="261.4" y="186.5">80.06</text>
<text x="7.9" y="193.3">3</text>
<text x="7.9" y="196.6">2</text>
<text x="13.4" y="193.3">01.02.01.5190</text>
<text x="13.4" y="196.6">01.02.03.0390</text>
<text x="43.4" y="193.3">T-SP3.0-2HY-01-03-Q345</text>
<text x="43.4" y="196.6">T-SP3.0-2HY-01-02-Q235</text>
<text x="107.5" y="193.3">三点连接上耳板</text>
<text x="109.6" y="196.6">矩形管-机加</text>
<text x="152.7" y="193.3">2</text>
<text x="152.7" y="196.6">1</text>
<text x="159" y="193.3">2.63</text>
<text x="159" y="196.6">6.81</text>
<text x="169" y="193.3">5.26</text>
<text x="169" y="196.6">6.81</text>
<text x="224.7" y="193.1">1</text>
<text x="245" y="195">1:20</text>
<text x="5.7" y="203.8">序号</text>
<text x="7.9" y="199.9">1</text>
<text x="13.4" y="199.9">01.02.01.5189</text>
<text x="16.9" y="203.8">物料代码</text>
<text x="43.4" y="199.9">T-SP3.0-2HY-01-01-Q345</text>
<text x="56.1" y="203.8">代号</text>
<text x="107.5" y="199.9">三点连接安装板</text>
<text x="114.5" y="203.8">名称</text>
<text x="150.5" y="203.8">数量</text>
<text x="152.7" y="199.9">1</text>
<text x="158.3" y="199.9">19.85</text>
<text x="159" y="203.8">单重</text>
<text x="168.3" y="199.9">19.85</text>
<text x="169" y="203.8">总重</text>
<text x="223.1" y="203.6">01.03.0281</text>
</g>
<g font-size="1.7">
<text x="200.5" y="185.1">更改</text>
<text x="258.4" y="182.5">共</text>
<text x="262.6" y="182.5">张</text>
<text x="278.4" y="182.5">第</text>
<text x="282.6" y="182.5">张</text>
<text x="178.3" y="191">设计</text>
<text x="178.3" y="186.7">标记</text>
<text x="184.5" y="186.6">处数</text>
<text x="188.9" y="191">魏伟</text>
<text x="191.4" y="186.6">分区</text>
<text x="199.4" y="187.6">文件号</text>
<text x="201.4" y="190.9">标准化</text>
<text x="208.4" y="186.7">签名</text>
<text x="215.5" y="186.7">日期</text>
<text x="224.4" y="186.7">数量</text>
<text x="235.2" y="186.7">材料</text>
<text x="246.3" y="186.7">比例</text>
<text x="254.8" y="186.7">单重</text>
<text x="178.3" y="195.2">校对</text>
<text x="178.3" y="203.7">工艺</text>
<text x="178.3" y="199.5">审核</text>
<text x="205.1" y="199.1">物料类别</text>
<text x="232.3" y="199.1">物料代码</text>
</g>
</svg>
